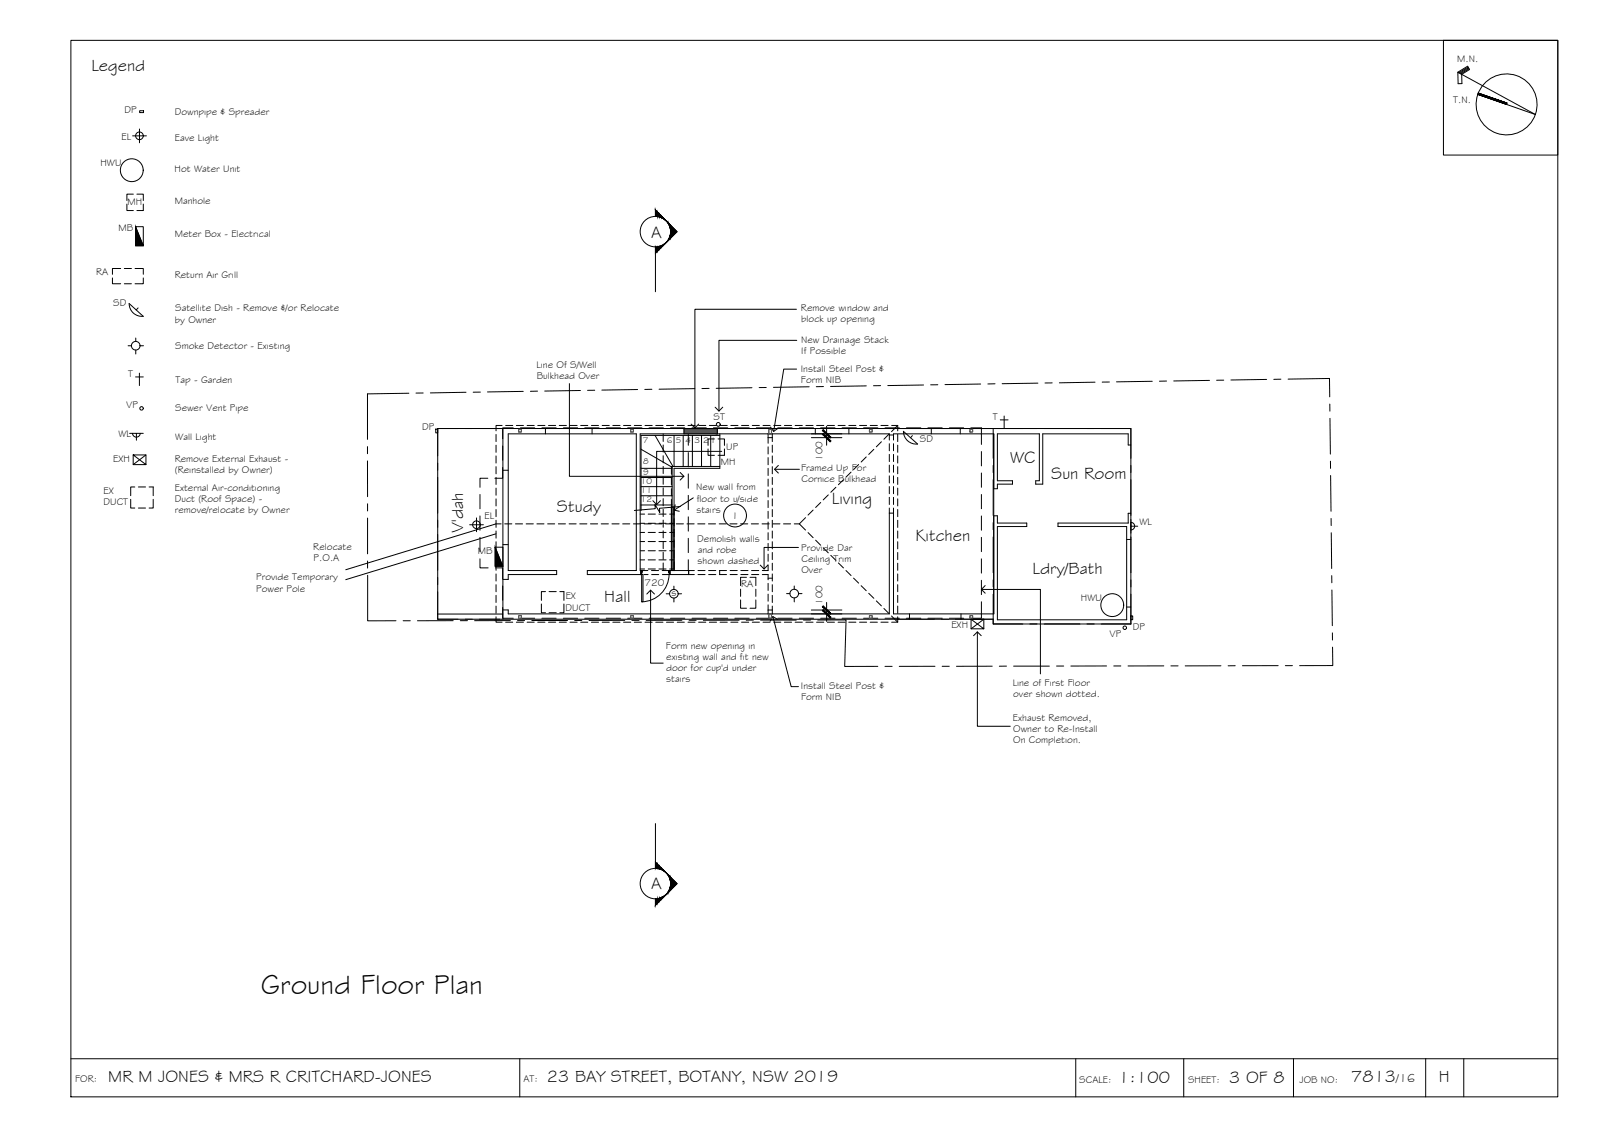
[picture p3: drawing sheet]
<svg xmlns="http://www.w3.org/2000/svg" width="420mm" height="297mm" viewBox="0 0 420 297" stroke-linecap="round" stroke-linejoin="round" font-family="sans-serif">
<!-- layer: HATCH -->
<g fill="#545454" stroke="#545454" stroke-width=".26">
<path d="M176.1 133l.7-.1z"/>
<path d="M179.4 112.3l8.7 1.4v-1.4zM179.4 112.3l8.7 1.4h-8.7z"/>
<path d="M176.1 133l.7 16.6v-16.6zM176.1 133l.7 16.6h-.7z"/>
</g>
<!-- layer: BORDER -->
<g fill="none" stroke="#000" stroke-width=".26">
<path d="M18.6 10.6h390v277h-390zM378.6 10.6h30v30.1h-30zM382.3 18.9l2.6-1.5 .5 .8-2 1.3v2.4h-1l-.1-3 20.4 11.1-15.1-5.3M385 17.6l-2.4 1.5M385.2 17.8l-2.4 1.4M385.3 18l-2.2 1.4M387.7 24.4l7.6 2.6M18.6 277.6h390M136.3 277.6v10M282.1 277.6v10M310.5 277.6v10M339.2 277.6v10"/>
<path d="M373.9 277.6v10M383.9 277.6v10"/>
<circle cx="395.1" cy="27.4" r="8"/>
</g>
<!-- layer: SECTION POINT -->
<g fill="#000" stroke="#000" stroke-width=".26">
<path d="M174.3 57.5l.4 .4zM175.1 58.3l.3 .5zM174.3 63.9l.4-.3zM175.1 63.1l-.4 .5zM175.9 59.1l1.7 1.6-1.7 1.7zM174.3 228.4l.4 .4zM174.3 234.8l.4-.3zM174.7 228.8l.4 .5zM175.4 233.6l-.3 .5zM175.9 230l1.7 1.7-1.7 1.6z"/>
<path d="M171.9 55.1l.5 .5v1.2zM171.9 55.1v1.6l.5 .1z"/>
<path d="M172.4 55.6l.5 .5v.8zM172.4 55.6v1.2l.5 .1z"/>
<path d="M172.9 56.1l.5 .5v.4zM172.9 56.1v.8l.5 .1z"/>
<path d="M173.4 56.6l.5 .7zM173.4 56.6v.4l.5 .3z"/>
<path d="M173.9 57.1l.4 .5zM173.9 57.1l.4 .5z"/>
<path d="M175.1 58.3l.3 .5zM174.7 57.9l.4 .4z"/>
<path d="M175.4 58.6l.2 .2v.5zM175.4 58.6l.2 .7z"/>
<path d="M175.6 58.8l.2 .2v.9zM175.6 58.8l.2 1.1z"/>
<path d="M175.8 59l.1 1.4zM175.8 59l.1 1.4z"/>
<path d="M171.9 64.7h.5v1.2zM171.9 64.7v1.7l.5-.5z"/>
<path d="M172.4 64.7l.5-.1v.8zM172.4 64.7v1.2l.5-.5z"/>
<path d="M172.9 64.6l.5-.2v.5zM172.9 64.6v.8l.5-.5z"/>
<path d="M173.4 64.4l.5-.2v.2zM173.4 64.4v.5l.5-.5z"/>
<path d="M173.9 64.2l.4-.3zM173.9 64.2v.2l.4-.4z"/>
<path d="M175.4 62.6l-.3 .5zM175.1 63.1l.3-.2z"/>
<path d="M175.6 62.1v.5h-.2zM175.4 62.6v.3l.2-.3z"/>
<path d="M175.8 61.6v.9l-.2-.4zM175.6 62.1v.5l.2-.1z"/>
<path d="M175.9 61v1.4zM175.8 61.6v.9z"/>
<path d="M172.4 235.6l-.5 1.7 .5-.5zM171.9 235.7l.5-.1-.5 1.7z"/>
<path d="M172.4 226.5l-.5 1.2h.5zM171.9 226l.5 .5-.5 1.2z"/>
<path d="M172.9 235.5l-.5 1.3 .5-.5zM172.4 235.6l.5-.1-.5 1.3z"/>
<path d="M172.9 227l-.5 .7 .5 .1zM172.4 226.5l.5 .5-.5 .7z"/>
<path d="M173.4 235.3l-.5 1 .5-.5zM172.9 235.5l.5-.2-.5 1z"/>
<path d="M172.9 227.8l.5 .2v-.5zM172.9 227l.5 .5-.5 .3z"/>
<path d="M173.9 235.1l-.5 .7zM173.4 235.3l.5-.2-.5 .7z"/>
<path d="M173.4 228l.5 .2v-.2zM173.4 227.5l.5 .5h-.5z"/>
<path d="M174.3 234.8l-.4 .5zM173.9 235.1l.4-.3-.4 .5z"/>
<path d="M173.9 228.2l.4 .3zM173.9 228l.4 .4-.4-.2z"/>
<path d="M175.4 233.6l-.3 .5zM175.1 234.1l-.4 .4z"/>
<path d="M175.1 229.3l.3 .4zM175.1 229.2l.3 .3z"/>
<path d="M175.6 233.1l-.2 .7 .2-.2zM175.6 233.1l-.2 .7z"/>
<path d="M175.4 229.7l.2 .6v-.5zM175.4 229.5l.2 .3-.2-.1z"/>
<path d="M175.8 232.5l-.2 1.1 .2-.2zM175.8 232.5l-.2 1.1z"/>
<path d="M175.8 229.9l-.2 .4 .2 .5zM175.6 229.8l.2 .1-.2 .4z"/>
<path d="M175.9 231.9l-.1 1.5zM175.9 231.9l-.1 1.5z"/>
<path d="M175.9 230v1.4zM175.8 229.9v.9z"/>
</g>
<g fill="none" stroke="#000" stroke-width=".26">
<path d="M171.9 56.7v-1.6l5.7 5.6-5.7 5.7M171.9 64.7v11.8M171.9 215.9v11.8M171.9 226l5.7 5.7-5.7 5.6v-1.6"/>
<circle cx="171.9" cy="60.7" r="4"/>
<circle cx="171.9" cy="231.7" r="4"/>
</g>
<!-- layer: SERVICES -->
<g fill="none" stroke="#000" stroke-width=".26">
<path d="M34.8 35.6h3.6M36.6 33.8v3.6M36.6 29h1v.5h-1zM33.3 53.5v1.7h1.7M35 50.9h-1.7v1.7M35.5 59.4v5h2.1l-2.1-5h2.1v5M35.9 50.9h1.7v1.7M37.6 53.5v1.7h-1.7M29.5 72.9v1.5h2.2M31.7 70.4h-2.2v1.5M32.6 70.4h1.9M32.6 74.4h1.9"/>
<path d="M33.9 79.6l3.7 3.3a3.4 3.4 0 0 1-3.7-3.3zM35.4 70.4h2.2v1.5M37.6 72.9v1.5h-2.2M33.6 90.6h.9M35.5 98.8h2.1M35.6 88.6v.9M35.6 91.8v1M36.2 80.7l-.5 .6M36.6 97.8v3.3M36.7 90.6h.9M34 113.6h3.6M34.8 113.6a1.01 1.01 0 0 0 1 1 1.01 1.01 0 0 0 1-1"/>
<path d="M34.9 119.3v2.5h3.4v-2.5h-3.4l3.4 2.5M35.8 113.6v1.8M38.3 119.3l-3.4 2.5M114.3 112.5h.5v1h-.5zM185.7 117.7v1.7h1.7M187.4 115.1h-1.7v1.7M188.3 115.1h1.7v1.7M190 117.7v1.7h-1.7M236.9 113.1l3.8 3.3M236.9 113.1a3.4 3.4 0 0 0 3.8 3.3M239.3 114.2l-.5 .6M262.3 110.1h2.1"/>
<path d="M263.4 109.1v3.2M34.3 130.9v2.3h1.1M35.4 127.7h-1.1v2.3M36.3 133.2h1.9M36.3 127.7h1.9M39.1 127.7h1.1v2.3M40.2 130.9v2.3h-1.1M123.2 137.6h3.6M125 135.8v3.6M130.1 137.3l-39.4 12.1M130.1 139.9l-39.4 12.1M296.6 136.9a1.01 1.01 0 0 1 1 1 1.01 1.01 0 0 1-1 1.1"/>
<path d="M296.6 138h1.8M296.6 136.2v3.6M129.9 143.5v5h2l-2-5h2v5M142 158.3v2.3h1.1M143.1 155.1h-1.1v2.3M144 155.1h1.9M146.8 155.1h1.1v2.3M147.9 158.3v2.3h-1.1M174.7 155.7h.9M176.7 153.7v.9M176.7 156.8v1M177.9 155.7h.9"/>
<path d="M194.2 157.3v2.2h1.6M194.2 154.5v1.9M195.8 151.4h-1.6v2.1M196.7 151.4h1.5v2.1M198.2 157.3v2.2h-1.5M198.2 154.5v1.9M206.3 155.6h.9M208.3 153.6v.9M208.3 156.8v1M209.4 155.6h.9M144 160.6h1.9M254.7 162.3v2.6h3.3v-2.6h-3.3l3.3 2.6"/>
<path d="M258 162.3l-3.3 2.6M296.6 161.5h.5v1h-.5z"/>
<circle cx="36.6" cy="35.6" r="1.01"/>
<circle cx="34.6" cy="44.6" r="3"/>
<circle cx="35.6" cy="90.6" r="1.13"/>
<circle cx="37.1" cy="107.1" r=".46"/>
<circle cx="188.4" cy="111.3" r=".5"/>
<circle cx="125" cy="137.6" r="1.01"/>
<circle cx="176.7" cy="155.7" r="1.13"/>
<circle cx="208.3" cy="155.6" r="1.13"/>
<circle cx="291.7" cy="158.6" r="3"/>
<circle cx="295" cy="164.6" r=".46"/>
</g>
<path d="M35.5 59.4l2.1 5h-2.1zM129.9 143.5l2 5h-2z" fill="#000" stroke="#000" stroke-width=".26"/>
<!-- layer: EXISTING -->
<g fill="none" stroke="#000" stroke-width=".26">
<path d="M114.8 112.3h181.8v51.3h-36.1v-1.3h-145.7zM131.9 112.3v50M143.1 112.3v1.4M155.3 112.3v1.4M173.9 113.7v2M173.9 116.7v1.8M173.9 119.5v1.8M179.4 112.3v1.4M188.1 112.3v1.4M201.5 114.7v1.5M201.5 117.2v1.8M201.5 120v1.8"/>
<path d="M201.5 113.7h-33.6v35.9h2M202.6 113.7h30.6v.3h1.1v-.3h26.3v47.2h-26.3v-26.4h-1.1v26.4h-30.6M202.6 114.7v1.1M202.6 116.7v1.9M202.6 119.5v1.9M213.8 112.3v1.4M222.6 112.3v1.4M244.2 112.3v1.4M251.8 112.3v1.4M296.6 116.7h-.7v-3h-22.4v13.2h-1.9v-.9h1v-12.3h-11v12.3h3.9v.9h-3.9v1.2h-1M131.9 123.3h1.4M173.9 122.3v1.9"/>
<path d="M173.9 125.1v1.9M173.9 127.9v1.9M173.9 130.7v1.9M173.9 133.5v1.9M173.9 136.3v1.9M173.9 139.2v1.8M201.5 122.8v1.9M201.5 125.6v1.9M201.5 128.4v1.9M201.5 131.2v1.9M201.5 134v1.9M201.5 136.9v1.8"/>
<path d="M201.5 139.7v1.8M202.6 122.3v1.9M202.6 125.2v1.8M202.6 128v1.8M202.6 130.8v1.8M202.6 133.6v1.9M202.6 136.4v1.9M202.6 139.2v1.9M296.6 134.6h-.7v2.5h-18.4v.9h18v24.5h-33.9v-24.5h7.7v-.9h-7.7v-1.9h-1M131.9 159.9h1.4v1h68.2M131.9 142.8h1.4M170 150.6h-16v-1h12.9v-35.9h-33.6v35.9h12.7v1h-12.7v1.3h-1.4"/>
<path d="M170.9 149.6h1.8M170.9 150.6h1.9M173.7 149.6h8.4M173.7 150.6h8.4M173.9 142v1.8M173.9 144.8v1.9M173.9 147.6v2M180.6 149.6v1M183.1 150.6h1.8M183.1 149.6h1.8M185.9 150.6h1.8M185.9 149.6h1.8"/>
<path d="M188.7 150.6h1.8M188.7 149.6h1.8M188.8 149.6v1M191.5 150.6h1.9M191.5 149.6h1.9M194.3 150.6h1.9M194.3 149.6h1.9M197.1 150.6h1.9M197.1 149.6h1.9M199.9 150.6h1.6v1.4M201.5 142.5v1.8M201.5 145.3v1.9"/>
<path d="M201.5 148.1v1.5h-1.6M201.5 152.9v1.9M201.5 155.8v1.8M201.5 158.6v1.3M201.5 151.6h1.1M202.6 142v1.9M202.6 144.8v1.9M202.6 147.7v1.8M202.6 150.5v1.8M202.6 153.3v1.8M202.6 156.1v1.9M202.6 158.9v1"/>
<path d="M295.5 141.4h1.1M295.5 159.1h1.1M114.8 161h17.1M238.5 160.9v1.4M252 160.9v1.4"/>
</g>
<!-- layer: NEWWORK -->
<g fill="none" stroke="#000" stroke-width=".26">
<path d="M131.8 116.9v3.8M134.6 112.2h-2.8v2.8M136.5 112.2h3.7M142.1 112.2h3.8M147.8 112.2h3.7M153.4 112.2h3.7M159 112.2h3.7M164.6 112.2h3.8M170.2 112.2h3.8M175.9 112.2h3.7M180.5 113.9v2.8M180.5 118.6v3.8"/>
<path d="M181.5 112.2h3.7M187.1 112.2h3.8M192.7 112.2h3.8M198.4 112.2h3.7M201.5 113.7v1h1.1v-1M204 112.2h3.7M209.6 112.2h3.8M215.2 112.2h3.8M220.9 112.2h3.7M226.5 112.2h3.7M232.1 112.2h3.8M237.7 112.2h3.8"/>
<path d="M243.4 112.2h3.7M249 112.2h3.7M254.6 112.2h2.8v4.3M257.4 118.4v3.7M125.9 129.6v3.8M125.9 135.3v3.7M127.9 125.4h-2v2.4M131.8 122.5v2.9h-2M176.1 125.3v1.9M176.1 128.1v1.9M176.1 130.9v18.7M176.3 122.3h-.2v2"/>
<path d="M176.8 132.9v16.7M180.5 124.2v3.8M180.5 129.9v3.7M180.5 135.5v3.7M257.4 124v3.8M257.4 129.6v3.8M257.4 135.3v3.7M125.9 146.5v2.4h2.1M125.9 140.9v3.7M129.9 148.9h1.9v2.8M131.8 159.2v2.9h2.8M131.8 153.6v3.8"/>
<path d="M168.1 149.7v.9M175.7 149.7v.9M180.5 141.1v3.8M180.5 146.7v2.9M257.4 157.8v4.3h-2.8M257.4 140.9v3.7M257.4 146.5v3.8M257.4 152.1v3.8M136.5 162.1h3.7M142.1 162.1h3.8M147.8 162.1h3.7M153.4 162.1h3.7"/>
<path d="M159 162.1h3.7M164.6 162.1h3.8M170.2 162.1h3.8M175.9 162.1h3.7M181.5 162.1h3.7M187.1 162.1h3.8M192.7 162.1h3.8M198.4 162.1h3.7M201.5 160.9v-1h1.1v1M204 162.1h3.7M209.6 162.1h3.8M215.2 162.1h3.8"/>
<path d="M220.9 162.1h3.7M226.5 162.1h3.7M232.1 162.1h3.8M237.7 162.1h3.8M243.4 162.1h3.7M249 162.1h3.7"/>
</g>
<!-- layer: 0.13 -->
<g fill="none" stroke="#000" stroke-width=".26">
<path d="M233.2 114v1.4M233.2 116.3v1.9M233.2 119.1v1.9M234.3 114v1.4M234.3 116.3v1.9M234.3 119.1v1.9M178.4 132.8l-5.4 .5v1.1l-1.2-2.1 .1 1.1-5.5 .4M233.2 121.9v1.9M233.2 124.7v1.9M233.2 127.6v1.8M233.2 130.4v1.9M233.2 133.2v1.3"/>
<path d="M234.3 121.9v1.9M234.3 124.7v1.9M234.3 127.6v1.8M234.3 130.4v1.9M234.3 133.2v1.3M175.5 150.6a7.2 7.2 0 0 1-7.2 7.2"/>
</g>
<!-- layer: ROOFPLAN EXIST. -->
<g fill="none" stroke="#000" stroke-width=".26">
<path d="M120.1 112.3h-5.3v7.2M122 112.3h1.9M125.8 112.3h5.3M130.1 113.9v1.9M130.1 116.7v1.9M130.1 119.5v1.9M131.7 111.5h-1.6v1.5M132.6 111.5h1.9M135.4 111.5h1.9M138.2 111.5h1.9M141 111.5h1.9M143.9 111.5h1.8"/>
<path d="M146.7 111.5h1.9M149.5 111.5h1.9M152.3 111.5h1.9M155.1 111.5h1.9M157.9 111.5h1.9M160.7 111.5h1.9M163.5 111.5h1.9M166.4 111.5h1.8M169.2 111.5h1.9M172 111.5h1.9M174.8 111.5h1.9M177.6 111.5h1.9"/>
<path d="M180.4 111.5h1.9M183.2 111.5h1.9M186 111.5h1.9M188.9 111.5h1.8M191.7 111.5h1.9M194.5 111.5h1.9M197.3 111.5h1.9M200.1 111.5h1.9M202.9 111.5h1.9M205.7 111.5h1.9M208.5 111.5h1.9M211.4 111.5h1.8"/>
<path d="M214.2 111.5h1.9M217 111.5h1.8M219.8 111.5h1.9M222.6 111.5h1.9M225.4 111.5h1.9M227.2 119.8l-1.3 1.3M228.2 111.5h1.9M229.2 117.8l-1.4 1.3M231 111.5h1.9M231.2 115.8l-1.4 1.4M233.1 113.8l-1.3 1.4M233.9 111.5h1.5"/>
<path d="M235.1 112.3h9.9M235.4 111.5v1.5M235.4 113.9v1.9M235.4 116.7v1.9M235.4 119.5v1.9M235.4 111.5l-1.6 1.7M246.9 112.3h1.9M250.6 112.3h9.9M268.2 112.3h-7.7v7.9M270.1 112.3h1.9M273.9 112.3h9.3M285.1 112.3h1.9"/>
<path d="M288.8 112.3h7.8v7.9M114.8 121.4v1.9M114.8 125.2v9.3M114.8 136.4v1.9M130.1 122.3v1.9M130.1 125.2v1.8M130.1 128v1.8M130.1 130.8v1.8M130.1 133.6v1.9M130.1 136.4v1.9M130.1 139.2v1.9M130.1 137.3h1.3"/>
<path d="M132.4 137.3h1.8M135.2 137.3h1.9M138 137.3h1.9M140.8 137.3h1.9M143.6 137.3h1.9M146.4 137.3h1.9M149.3 137.3h1.8M152 137.3h1.9M154.9 137.3h1.8M157.7 137.3h1.9M160.5 137.3h1.9M163.3 137.3h1.9"/>
<path d="M166.1 137.3h1.9M168.9 137.3h1.9M171.7 137.3h1.9M174.5 137.3h1.9M177.4 137.3h1.8M180.2 137.3h1.9M183 137.3h1.9M185.8 137.3h1.9M188.6 137.3h1.9M191.4 137.3h1.9M194.2 137.3h1.9M197 137.3h1.9"/>
<path d="M199.9 137.3h1.8M202.7 137.3h1.9M205.5 137.3h1.9M208.3 137.3h1.3M209.6 137.3l1.7 1.7M211.3 135.7l-1.7 1.6M211.9 139.6l1.4 1.4M213.3 133.7l-1.4 1.3M215.3 131.7l-1.4 1.3M217.2 129.7l-1.3 1.4M219.2 127.8l-1.3 1.3M221.2 125.8l-1.3 1.3"/>
<path d="M223.2 123.8l-1.3 1.3M225.2 121.8l-1.3 1.3M235.4 122.3v1.9M235.4 125.2v1.8M235.4 128v1.8M235.4 130.8v1.8M235.4 133.6v1.9M235.4 136.4v1.9M235.4 139.2v1.9M260.5 122v1.9M260.5 125.8v9.3M260.5 137v1.9"/>
<path d="M296.6 122v1.9M296.6 125.8v9.3M296.6 137v1.9M114.8 155.1v7.2h5.3M114.8 140.1v9.4M114.8 151.4v1.9M130.1 142v1.9M130.1 144.8v1.9M130.1 147.7v1.8M130.1 150.5v1.8M130.1 153.3v1.8M130.1 156.1v1.9"/>
<path d="M130.1 158.9v1.9M213.9 141.6l1.4 1.4M215.9 143.6l1.3 1.3M217.9 145.6l1.3 1.3M219.9 147.6l1.3 1.3M221.9 149.6l1.3 1.3M223.9 151.6l1.3 1.3M225.9 153.6l1.3 1.3M227.8 155.5l1.4 1.4M229.8 157.5l1.4 1.3M231.8 159.5l1.3 1.3M235.4 142v1.9"/>
<path d="M235.4 144.8v1.9M235.4 147.7v1.8M235.4 150.5v1.8M235.4 153.3v1.8M235.4 156.1v1.9M235.4 158.9v1.9M260.5 155.8v7.8h7.7M260.5 140.8v9.3M260.5 152v1.9M296.6 155.8v7.8h-7.8M296.6 140.8v9.3M296.6 152v1.9"/>
<path d="M122 162.3h1.9M125.8 162.3h5.3M130.1 161.7v1.4h1.6M132.6 163.1h1.9M135.4 163.1h1.9M138.2 163.1h1.9M141 163.1h1.9M143.9 163.1h1.8M146.7 163.1h1.9M149.5 163.1h1.9M152.3 163.1h1.9M155.1 163.1h1.9"/>
<path d="M157.9 163.1h1.9M160.7 163.1h1.9M163.5 163.1h1.9M166.4 163.1h1.8M169.2 163.1h1.9M172 163.1h1.9M174.8 163.1h1.9M177.6 163.1h1.9M180.4 163.1h1.9M183.2 163.1h1.9M186 163.1h1.9M188.9 163.1h1.8"/>
<path d="M191.7 163.1h1.9M194.5 163.1h1.9M197.3 163.1h1.9M200.1 163.1h1.9M202.9 163.1h1.9M205.7 163.1h1.9M208.5 163.1h1.9M211.4 163.1h1.8M214.2 163.1h1.9M217 163.1h1.8M219.8 163.1h1.9M222.6 163.1h1.9"/>
<path d="M225.4 163.1h1.9M228.2 163.1h1.9M231 163.1h1.9M233.8 161.5l1.6 1.6M235.1 162.3h9.9M235.4 161.7v1.4h-1.5M246.9 162.3h1.9M250.6 162.3h9.9M270.1 163.6h1.9M273.9 163.6h9.3M285.1 163.6h1.9"/>
</g>
<!-- layer: NEWWORK -->
<path d="M201.5 113.7h1.1M168.1 149.6v1M175.7 149.6v1M180.6 149.6v1M201.5 160.9h1.1" fill="none" stroke="#000" stroke-width=".3"/>
<!-- layer: STAIRS -->
<g fill="none" stroke="#000" stroke-width=".26">
<path d="M168.1 117.8l8.2 4.7M171.8 114.1l4.7 8.2M176.8 114.1v8.2M179.2 114.1v8.2M181.6 114.1v8.2M184 114.1v8.2M186.4 114.1v8.2M188.8 113.7v9.1h-12v12.2M188.8 114.1h-20.7v19.7M167.9 134.8h1.2M167.9 137.2h1.2M167.9 139.6h1.2"/>
<path d="M168.1 122.8h8.2M168.1 125.2h8.2M168.1 127.6h8.2M168.1 130h8.2M168.1 132.4h8.2M170 134.8h1.9M170 137.2h1.9M170 139.6h1.9M172.8 134.8h1.9M172.8 137.2h1.9M172.8 139.6h1.9M175.6 134.8h1.2"/>
<path d="M175.6 137.2h1.2M175.6 139.6h1.2M176.8 136v1.9M176.8 138.8v1.9M188.8 122.3h-12.5v10.8M167.9 142h1.2M167.9 144.4h1.2M167.9 146.8h1.2M167.9 149.2h1.2M170 142h1.9M170 144.4h1.9M170 146.8h1.9"/>
<path d="M170 149.2h1.9M172.8 142h1.9M172.8 144.4h1.9M172.8 146.8h1.9M172.8 149.2h1.9M175.6 142h1.2M175.6 144.4h1.2M175.6 146.8h1.2M176.8 141.6v1.9M176.8 144.4v1.9M176.8 147.2v2h-1.2"/>
</g>
<!-- layer: 0 -->
<g fill="none" stroke="#000" stroke-width=".26">
<path d="M208.9 81.1h-26.6v31.1M208.9 96.8h-3.3l-2.7 16.3M209 89.2h-20.4v18.6M149.3 100.6v24.3h30.1M181.3 111.2l1 1 .9-1M187.6 106.8l1 1 1-1M189.3 118.3h-17.1v14M202.1 112l.8 1.1 1.2-.8M171.2 131.3l1 1 1-1M177.1 132.3l-.3 1.4 1.4 .3M178.4 123.9l1 1-1 1M181.8 130.5l-5 3.2"/>
<path d="M203.1 123h6.6M204.1 122l-1 1 1 1M169.6 155.7l1-1 1 1M170.6 154.7v19.2h3.3M199.4 148.2l1 1 1-1M209.4 143.5h-9v5.7M257.4 154.5h15.5v22.2M258.4 153.5l-1 1 1 1M202.7 161.6l4.8 18.4h1.9M203.9 162.4l-1.2-.8-.7 1.3M255.3 166.7l1-1 1.1 1M256.3 165.7v24.7h8.7"/>
</g>
<!-- layer: MASK -->
<path d="M168.3 150.6l.3 7.2v-7.2zM168.3 150.6l.3 7.2h-.3z" fill="#fff" stroke="#fff" stroke-width=".26"/>
<path d="M168.3 150.6h.3v7.2h-.3z" fill="none" stroke="#fff" stroke-width=".26"/>
<!-- layer: DOORS -->
<path d="M168.1 149.7h.4l-.2 .9h-.2zM168.3 150.6h.3v7.2h-.3zM175.3 149.7h.4v.9h-.2z" fill="none" stroke="#000" stroke-width=".26"/>
<!-- layer: BOUNDARY -->
<g fill="none" stroke="#000" stroke-width=".26">
<path d="M302.2 100l-9.4 .1M306 99.9h-1.9M317.2 99.7l-9.4 .2M321 99.7h-1.9M332.2 99.5l-9.4 .1M335.9 99.4l-1.8 .1M337.8 99.4l10.9-.2v4.8M96.4 117.1v1.8M107.2 103.1l-10.8 .2v11.9M111 103l-1.9 .1M122.2 102.8l-9.3 .2M126 102.8h-1.9"/>
<path d="M137.2 102.6l-9.3 .2M141 102.5l-1.9 .1M152.2 102.4l-9.3 .1M156 102.3h-1.9M167.2 102.1l-9.4 .2M171 102.1h-1.9M182.2 101.9l-9.3 .1M186 101.8l-1.9 .1M197.2 101.7l-9.4 .1M201 101.6h-1.9M212.2 101.4l-9.4 .2M216 101.3l-1.9 .1"/>
<path d="M227.2 101.2l-9.4 .1M231 101.1h-1.9M242.2 100.9l-9.4 .2M246 100.9h-1.9M257.2 100.7l-9.4 .1M261 100.6l-1.9 .1M272.2 100.4l-9.4 .2M276 100.4h-1.9M287.2 100.2l-9.4 .2M291 100.2h-1.9M348.8 105.9v1.9M348.8 109.7l.1 9.4"/>
<path d="M96.4 120.8v9.4M96.4 132.1v1.9M96.4 135.8v9.4M348.9 120.9l.1 1.9M349 124.7l.1 9.3M349.1 135.9v1.9M349.2 139.7l.1 9.3M96.4 147.1v1.8M96.4 150.8v12l7.5-.1M349.3 150.9v1.9M349.3 154.7l.1 9.3M105.7 162.7h1.9"/>
<path d="M118.9 162.7h-9.4M120.7 162.7h1.9M133.8 162.7h-9.3M135.7 162.7h1.9M139.5 162.7h9.4M150.7 162.7h1.9M163.9 162.6l-9.4 .1M165.7 162.6h1.9M178.8 162.6h-9.3M180.7 162.6h1.9M193.9 162.6h-9.4M197.6 162.6h-1.9"/>
<path d="M199.5 162.6h9.3M210.7 162.6h1.9M214.5 162.6l7.4-.1-.4 12.2h8.7M232.1 174.7h1.9M245.2 174.7h-9.4M247.1 174.7h1.9M260.2 174.7h-9.3M264 174.6l-1.9 .1M265.8 174.6h9.4M277.1 174.6h1.9M290.2 174.6h-9.4M292.1 174.6h1.9"/>
<path d="M305.2 174.6h-9.3M307.1 174.6h1.9M320.2 174.6h-9.4M324 174.5l-1.9 .1M335.2 174.5h-9.4M337.1 174.5h1.9M349.4 165.9l.1 1.9M349.5 169.7l.1 4.8h-8.7"/>
</g>
<!-- layer: BORDER -->
<g fill="#000" stroke="#000" stroke-width=".26">
<path d="M387.6 24.7l7.5 2.7zM387.7 24.5l7.4 2.8-7.5-2.6z"/>
<path d="M387.7 24.5l7.4 2.8 .2-.3zM387.7 24.4l7.6 2.6z"/>
</g>
<!-- layer: DIMENSION -->
<path d="M212.8 114.7h8M212.8 113.7h8M216.8 111.7v5M212.8 159.9h8M216.8 157.9v5M212.8 160.9h8" fill="none" stroke="#000" stroke-width=".26"/>
<!-- layer: 0 -->
<g fill="#000" stroke="#000" stroke-width=".26">
<path d="M215.7 112.8l2.2 1.8-2-2zM215.7 112.8l2.2 1.8-.2 .2z"/>
<path d="M215.7 113.8l2 2 .2-.2zM215.7 113.8l.2-.2 2 2z"/>
<path d="M215.9 158.8l-.2 .2 2.2 1.8zM215.7 159l2.2 1.8-.2 .3z"/>
<path d="M215.7 160l2 2 .2-.2zM215.7 160l.2-.2 2 2z"/>
</g>
<!-- layer: WINDOWS -->
<circle cx="192.8" cy="135.2" r="3" fill="none" stroke="#000" stroke-width=".26"/>
<!-- layer: 0 -->
<g fill="none" stroke="#545454" stroke-width=".26">
<path d="M136 112.6h.7v.7h-.7zM136.1 112.6h.6v.6l-.6 .1zM165.4 112.6h.7v.7h-.7zM165.4 112.6h.7v.6l-.6 .1zM201.7 112.6h.6v1.1h-.7zM201.7 112.6h.6v1.1h-.6zM228 112.6h.7v.7h-.7zM228.1 112.6h.6v.6h-.6zM254.4 112.6h.7v.7h-.7zM254.4 112.6h.7v.6h-.7zM136 161.4h.7v.7h-.7zM136.1 161.4h.6v.7h-.6z"/>
<path d="M165.4 161.4h.7v.7h-.7zM165.4 161.4h.7v.7h-.6zM201.7 160.9h.6v1.2h-.6zM201.7 161h.6v1.1h-.6zM228 161.4h.7v.7h-.7zM228.1 161.4h.6v.7h-.6zM254.4 161.4h.7v.7h-.7zM254.4 161.4h.6l.1 .7h-.7z"/>
</g>
<text font-size="7.5" x="68.4" y="260.5">Ground Floor Plan</text>
<g font-size="4.5">
<text x="24" y="18.6">Legend</text>
<text x="170.8" y="62.4">A</text>
<text x="264.9" y="121.4">WC</text>
<text x="275.7" y="125.6">Sun Room</text>
<text x="146.1" y="134.4">Study</text>
<text x="218.2" y="132">Living</text>
<text x="121.5" y="139.7" transform="rotate(-90 121.5 139.7)">V'dah</text>
<text x="240.1" y="141.9">Kitchen</text>
<text x="270.8" y="150.4">Ldry/Bath</text>
<text x="158.5" y="157.7">Hall</text>
<text x="170.8" y="233.1">A</text>
<text x="28.4" y="283.6">MR M JONES &amp; MRS R CRITCHARD-JONES</text>
<text x="143.4" y="283.6">23 BAY STREET, BOTANY, NSW 2019</text>
<text x="293.3" y="283.9">1:100</text>
<text x="322.3" y="283.9">3 OF 8</text>
<text x="354.4" y="283.8">7813</text>
<text x="377.3" y="283.7">H</text>
</g>
<text font-size="3.2" x="366.2" y="283.8">/16</text>
<g font-size="2.6">
<text x="382.2" y="16.3">M.N.</text>
<text x="32.6" y="29.7">DP</text>
<text x="381.1" y="26.9">T.N.</text>
<text x="45.8" y="30.1">Downpipe &amp; Spreader</text>
<text x="31.9" y="36.6">EL</text>
<text x="45.9" y="36.9">Eave Light</text>
<text x="26.3" y="43.6">HWU</text>
<text x="45.8" y="45.2">Hot Water Unit</text>
<text x="33.4" y="53.8">MH</text>
<text x="45.8" y="53.4">Manhole</text>
<text x="31" y="60.7">MB</text>
<text x="45.8" y="62.2">Meter Box - Electrical</text>
<text x="25.2" y="72">RA</text>
<text x="45.8" y="72.9">Return Air Grill</text>
<text x="29.7" y="80.2">SD</text>
<text x="45.9" y="81.6">Satellite Dish - Remove &amp;/or Relocate</text>
<text x="210.1" y="81.5">Remove window and</text>
<text x="45.9" y="84.6">by Owner</text>
<text x="210.1" y="84.5">block up opening</text>
<text x="210.1" y="89.8">New Drainage Stack</text>
<text x="45.9" y="91.5">Smoke Detector - Existing</text>
<text x="210.1" y="92.7">If Possible</text>
<text x="33.6" y="98.8">T</text>
<text x="46" y="100.4">Tap - Garden</text>
<text x="140.7" y="96.4">Line Of S/Well</text>
<text x="140.8" y="99.3">Bulkhead Over</text>
<text x="210" y="97.5">Install Steel Post &amp;</text>
<text x="210" y="100.4">Form NIB</text>
<text x="33.1" y="106.9">VP</text>
<text x="45.9" y="107.7">Sewer Vent Pipe</text>
<text x="110.7" y="112.7">DP</text>
<text x="187.1" y="110.2">ST</text>
<text x="260.4" y="110">T</text>
<text x="31.1" y="114.5">WL</text>
<text x="46" y="115.3">Wall Light</text>
<text x="190.5" y="118">UP</text>
<text x="241.3" y="116">SD</text>
<text x="29.7" y="121.2">EXH</text>
<text x="45.8" y="121.1">Remove External Exhaust -</text>
<text x="45.9" y="124.1">(Reinstalled by Owner)</text>
<text x="189.1" y="121.9">MH</text>
<text x="210.1" y="123.5">Framed Up For</text>
<text x="215.8" y="120.8" transform="rotate(-90 215.8 120.8)">100</text>
<text x="27.1" y="129.6">EX</text>
<text x="45.8" y="131.7">Duct (Roof Space) -</text>
<text x="45.9" y="128.7">External Air-conditioning</text>
<text x="182.5" y="128.6">New wall from</text>
<text x="182.7" y="131.5">floor to u/side</text>
<text x="210.2" y="126.5">Cornice Bulkhead</text>
<text x="27.1" y="132.5">DUCT</text>
<text x="45.9" y="134.6">remove/relocate by Owner</text>
<text x="127.1" y="136">EL</text>
<text x="182.7" y="134.4">stairs</text>
<text x="192" y="136">1</text>
<text x="298.8" y="137.6">WL</text>
<text x="182.9" y="142.1">Demolish walls</text>
<text x="82.2" y="144.3">Relocate</text>
<text x="82.2" y="147.2">P.O.A</text>
<text x="125.3" y="145.2">MB</text>
<text x="183" y="148">shown dashed</text>
<text x="183" y="145.1">and robe</text>
<text x="210.1" y="144.4">Provide Dar</text>
<text x="210.2" y="147.3">Ceiling Trim</text>
<text x="67.2" y="152.2">Provide Temporary</text>
<text x="67.2" y="155.1">Power Pole</text>
<text x="169" y="153.7">720</text>
<text x="194.4" y="153.8">RA</text>
<text x="210.2" y="150.3">Over</text>
<text x="148.3" y="160.1">DUCT</text>
<text x="148.4" y="157.2">EX</text>
<text x="176.1" y="156.2">s</text>
<text x="215.8" y="158.6" transform="rotate(-90 215.8 158.6)">100</text>
<text x="283.5" y="157.6">HWU</text>
<text x="249.5" y="164.7">EXH</text>
<text x="291" y="167.1">VP</text>
<text x="297.1" y="165.1">DP</text>
<text x="174.6" y="170">Form new opening in</text>
<text x="174.7" y="172.9">existing wall and fit new</text>
<text x="174.7" y="175.9">door for cup'd under</text>
<text x="174.7" y="178.8">stairs</text>
<text x="265.6" y="179.7">Line of First Floor</text>
<text x="210.1" y="180.7">Install Steel Post &amp;</text>
<text x="210.1" y="183.6">Form NIB</text>
<text x="265.7" y="182.7">over shown dotted.</text>
<text x="265.7" y="188.9">Exhaust Removed,</text>
<text x="265.7" y="191.8">Owner to Re-Install</text>
<text x="265.7" y="194.8">On Completion.</text>
<text x="19.7" y="283.8">FOR:</text>
<text x="137.3" y="283.6">AT:</text>
<text x="283" y="283.9">SCALE:</text>
<text x="311.6" y="283.9">SHEET:</text>
<text x="340.8" y="283.9">JOB NO:</text>
</g>
<g font-size="2.2">
<text x="168.6" y="116">7</text>
<text x="174.9" y="116">6</text>
<text x="177.2" y="116">5</text>
<text x="179.8" y="116">4</text>
<text x="182.1" y="116">3</text>
<text x="184.4" y="116">2</text>
<text x="186.4" y="116">1</text>
<text x="168.6" y="124.5">9</text>
<text x="168.7" y="121.6">8</text>
<text x="168.1" y="126.9">10</text>
<text x="168.1" y="129.3">11</text>
<text x="168.1" y="131.7">12</text>
</g>
</svg>
